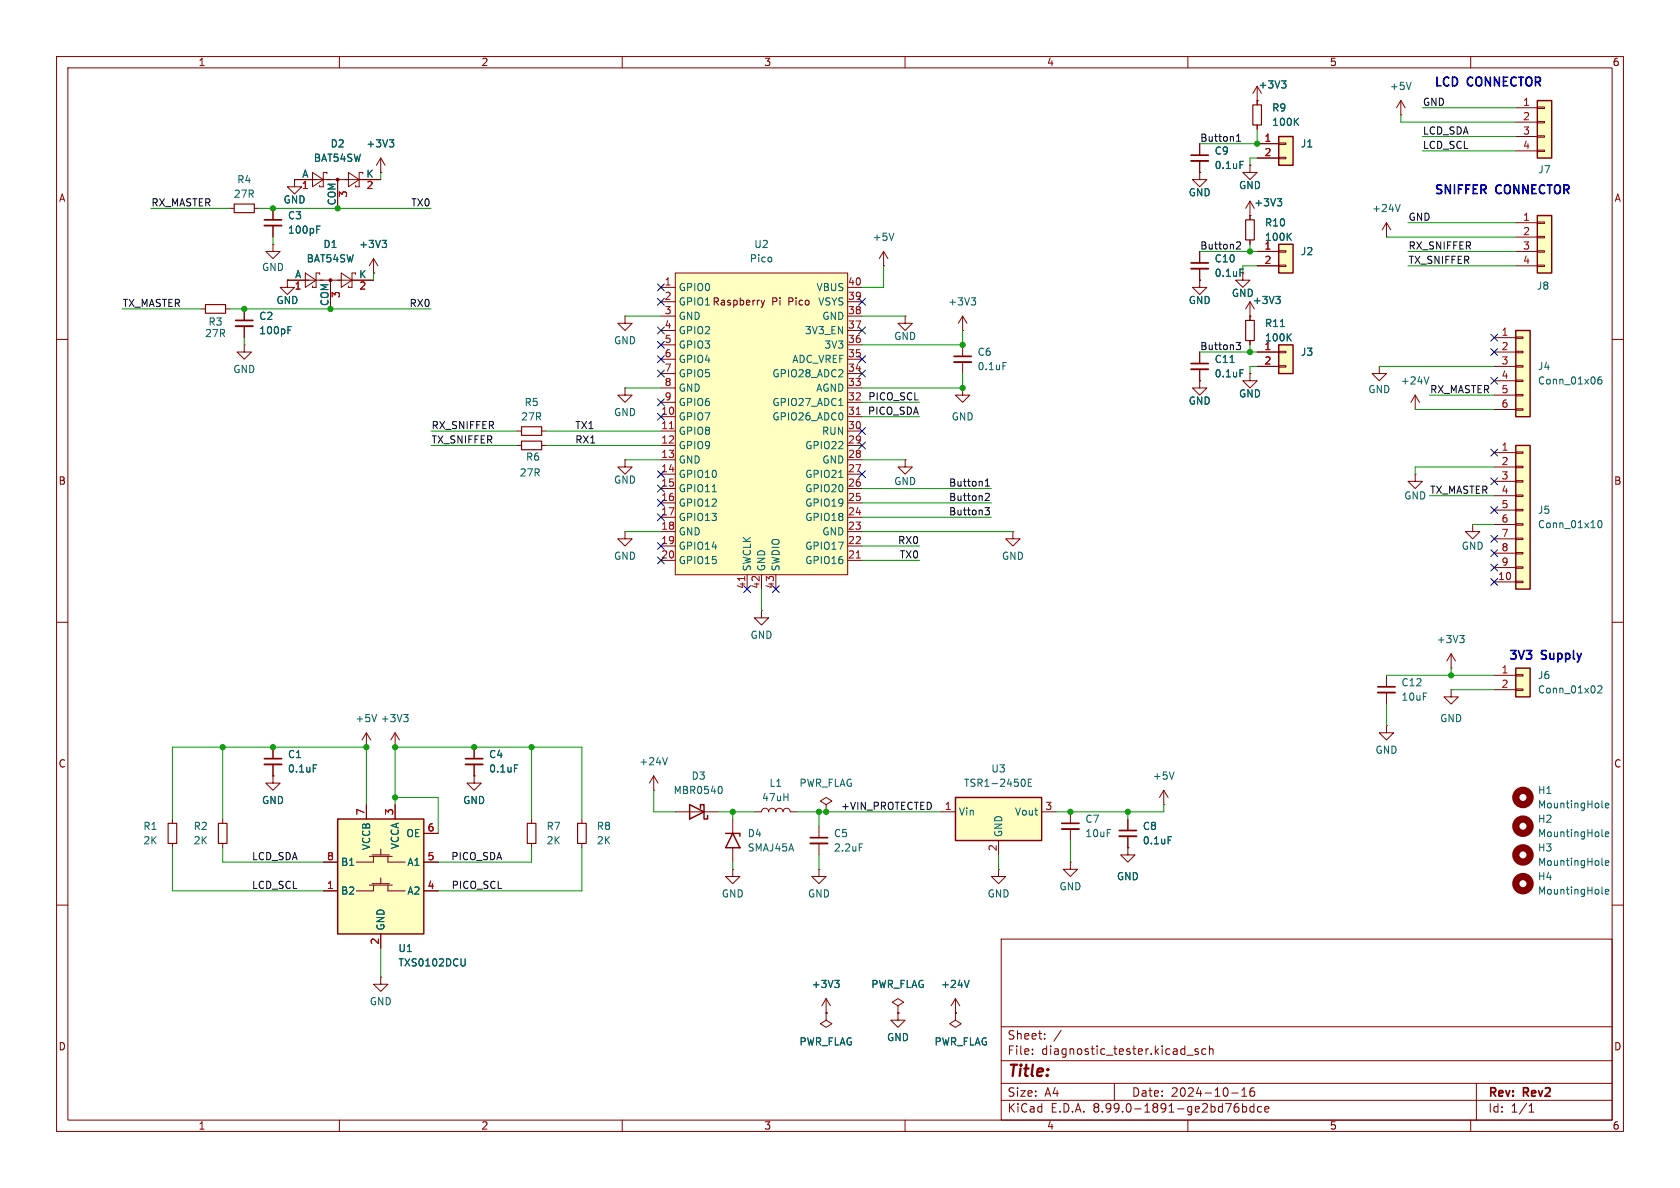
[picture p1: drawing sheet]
<svg xmlns="http://www.w3.org/2000/svg" width="297mm" height="210mm" viewBox="0 0 297 210" stroke-linecap="round" stroke-linejoin="round" font-family="sans-serif">
<g fill="none" stroke="#840000" stroke-width=".18">
<path d="M10 10h277v190h-277zM12 12h273v186h-273zM60 10v2M110 10v2M160 10v2M210 10v2M260 10v2M10 60h2M285 60h2M250.2 83.8v1.3h1.3l-1.3 1.3-1.3-1.3h1.3M250.2 83.8h.1M10 110h2"/>
<path d="M285 110h2M10 160h2M285 160h2M177 166h108v32h-108zM60 198v2M110 198v2M160 198v2M177 194.5h108M177 191.5h108M177 187.5h108M177 181.5h108M182.5 186.3v.1"/>
<path d="M182.5 185.5v.1M184.7 183.6v.1M184.7 182.8v.1M187.6 182.1l-1.3 2M197 191.5v3M209.8 186.5h1.2M210 198v2M211.8 185.5l-.3-.1-.3 .2 .1 .2 .5 .2v.3h-.6M213.2 185.5l-.5-.1-.2 .3v.4l.1 .2h.6M213.8 185.5l.2-.1 .4 .1 .1 .9M213.8 184.9v1.5M217.7 193.2h1.2"/>
<path d="M218.5 195.7h.4l.1 .3v.5l-.5 .1M218.9 195.1l-.4 .1M219.5 193.8h.9M219.5 192.7l.5-.4v1.5M219.7 195.7l.4-.1 .3 .3v.4l-.2 .2h-.5M219.7 195.1v1.5M221.7 192.3a.59 .59 0 0 0-.7 .6v.6l.1 .2 .4 .1 .2-.1 .1-.5-.1-.3h-.5l-.2 .3M221.7 195.7l-.5-.1-.2 .3v.4l.1 .2h.6M221.7 195.1v1.5M223 195.7l-.4-.1-.3 .3v.4l.2 .2h.5M223.6 196.1l.7-.1-.1-.3-.4-.1-.2 .2 .1 .7h.5M260 198v2"/>
<path d="M261 191.5v6.5M270.3 196.6h.9M270.3 195.5l.4-.4v1.5"/>
</g>
<path d="M268 78.7h2.5v25.4h-2.5z" fill="#ffffc2"/>
<path d="M268 78.7h2.5v25.4h-2.5z" fill="none" stroke="#840000" stroke-width=".25"/>
<g fill="none" stroke="#840000" stroke-width=".18">
<path d="M222.2 17.8v.7M222.2 22.1v.8M212.1 49.5v1.3h1.3l-1.3 1.3-1.3-1.3h1.3M212.1 49.5h.1M212.1 44.5v2M212.1 47.5v2M219.7 48.3v1.2h1.3l-1.3 1.3-1.3-1.3h1.3M170.2 61v2M170.2 64v2M221 66v1.3h1.2l-1.2 1.3-1.3-1.3h1.3M221 66h.1M268 79.9h1.2v.2h-1.2z"/>
<path d="M110.5 94v1.3h1.3l-1.3 1.2-1.3-1.2h1.3M110.5 94h.1M260.3 92.7v1.3h1.3l-1.3 1.3-1.2-1.3h1.2M260.3 92.7h.1M264.2 80h3.8M264.2 82.6h3.8M264.2 85.1h3.8M264.2 87.6h3.8M264.2 90.2h3.8M264.2 92.7h3.8M264.2 95.3h3.8M264.2 97.8h3.8"/>
<path d="M268 82.4h1.2v.3h-1.2zM268 85h1.2v.2h-1.2zM268 87.5h1.2v.3h-1.2zM268 90h1.2v.3h-1.2zM268 92.6h1.2v.2h-1.2zM268 95.1h1.2v.3h-1.2zM268 97.7h1.2v.2h-1.2zM134.6 108v1.2h1.3l-1.3 1.3-1.3-1.3h1.3M134.6 108h.1M256.5 118.1h.1M256.5 115.6l-.7 1.2M256.5 115.6l.8 1.2"/>
<path d="M256.5 115.6v2.5M264.2 100.3h3.8M264.2 102.9h3.8M268 100.2h1.2v.3h-1.2zM268 102.7h1.2v.3h-1.2z"/>
</g>
<path d="M229 21.4l.6 .8M229.6 20.9l-.8 .7M219.2 47.6h.6M177.3 64.1h.6M282.6 92.1l.2-.1a.68 .68 0 0 1 .4 .7 .68 .68 0 0 1-.4 .6l-.2-.1-.1-.4zM258.1 112.3h.7l-.4 .5M258.6 112.8l.2 .3v.3l-.2 .2" fill="none" stroke="#006464" stroke-width=".18"/>
<path d="M210.6 46.5h3M168.7 63h3" fill="none" stroke="#840000" stroke-width=".3"/>
<path d="M210.6 47.5h3M168.7 64h3" fill="none" stroke="#840000" stroke-width=".33"/>
<path d="M221.5 18.5h1.5v3.6h-1.5z" fill="none" stroke="#840000" stroke-width=".2"/>
<path d="M119.4 48.3h30.5v53.3h-30.5z" fill="#ffffc2"/>
<g fill="none" stroke="#840000" stroke-width=".18">
<path d="M222.2 17.8h.1M222.2 15.2l-.7 1.3M222.2 15.2l.8 1.3M222.2 15.2v2.6M48.3 36.8v2.1M48.3 39.9v2M52.1 31.8v1.2h1.2l-1.2 1.3-1.3-1.3h1.3M52.1 31.8h.1M52.1 31.8h15.2M55.2 30.5l1.9 1.3-1.9 1.2zM57.8 30.7v-.2h-.7v2.5h-.6v-.2M59.7 31.8v5"/>
<path d="M61.6 30.5l1.9 1.3-1.9 1.2zM64.1 30.7v-.2h-.6v2.5h-.6v-.2M67.3 30.5h.1M67.3 27.9l-.8 1.3M67.3 27.9l.8 1.3M67.3 27.9v2.6M110.5 55.9v1.3h1.3l-1.3 1.2-1.3-1.2h1.3M110.5 55.9h.1M116.8 50.8h2.6M116.8 53.3h2.6M116.8 55.9h2.6M116.8 58.4h2.6"/>
<path d="M119.4 48.3h30.5v53.3h-30.5zM134.6 53.1l.3 .8M134.9 53.9l-.3 .4M135.2 53.1l-.3 .8M149.9 50.8h2.5M149.9 53.3h2.5M149.9 55.9h2.5M149.9 58.4h2.5M110.5 68.6v1.3h1.3l-1.3 1.2-1.3-1.2h1.3M110.5 68.6h.1M116.8 61h2.6M116.8 63.5h2.6"/>
<path d="M116.8 66h2.6M116.8 68.6h2.6M116.8 71.1h2.6M116.8 73.7h2.6M116.8 76.2h2.6M116.8 78.7h2.6M149.9 61h2.5M149.9 63.5h2.5M149.9 66h2.5M149.9 68.6h2.5M149.9 71.1h2.5M149.9 73.7h2.5"/>
<path d="M149.9 76.2h2.5M149.9 78.7h2.5M170.2 68.6v1.3h1.2l-1.2 1.2-1.3-1.2h1.3M170.2 68.6h.1M116.8 81.3h2.6M116.8 83.8h2.6M116.8 86.4h2.6M116.8 88.9h2.6M116.8 91.4h2.6M116.8 94h2.6M116.8 96.5h2.6M116.8 99.1h2.6"/>
<path d="M149.9 81.3h2.5M149.9 83.8h2.5M149.9 86.4h2.5M149.9 88.9h2.5M149.9 91.4h2.5M149.9 94h2.5M149.9 96.5h2.5M149.9 99.1h2.5M132.1 101.6v2.5M134.6 101.6v2.5M137.2 101.6v2.5"/>
</g>
<path d="M118.4 75.8h.7M151.4 73.2h.7M151.4 98.6h.7M131.7 101.9v.7" fill="none" stroke="#a90000" stroke-width=".18"/>
<path d="M226.6 14.3h.7l-.4 .5M227.1 14.8l.2 .2v.3l-.2 .3M56 40h.6M68.8 24.7h.8l-.4 .5M69.4 25.2l.2 .2v.3l-.2 .3M56 40.6h.4M148.3 71.7h.7M125.9 86.9h.7M148.3 84.4h.7" fill="none" stroke="#006464" stroke-width=".18"/>
<circle cx="59.7" cy="31.7" r=".25" fill="#840000" stroke="#840000" stroke-width=".18"/>
<path d="M46.7 38.9h3.1" fill="none" stroke="#840000" stroke-width=".3"/>
<path d="M46.7 39.9h3.1" fill="none" stroke="#840000" stroke-width=".33"/>
<path d="M226.1 24.1h2.5v5.1h-2.5z" fill="#ffffc2"/>
<path d="M226.1 24.1h2.5v5.1h-2.5z" fill="none" stroke="#840000" stroke-width=".25"/>
<g fill="none" stroke="#840000" stroke-width=".18">
<path d="M40.6 36.8h.8M45 36.8h.7M222.2 25.4h3.9M222.2 27.9h3.9M226.1 25.3h1.2v.2h-1.2zM226.1 27.8h1.2v.3h-1.2zM43.2 54.6v2M43.2 57.7v2M48.3 43.2v1.3h1.2l-1.2 1.2-1.3-1.2h1.3M48.3 43.2h.1M50.8 49.5v1.3h1.3l-1.3 1.3-1.3-1.3h1.3M50.8 49.5h.1"/>
<path d="M43.2 61v1.2h1.2l-1.2 1.3-1.3-1.3h1.3M43.2 61h.1M91.4 76.2h.8M91.4 78.7h.8M95.8 76.2h.7M95.8 78.7h.7M212.1 67.3v1.3h1.3l-1.3 1.3-1.3-1.3h1.3M212.1 67.3h.1M212.1 62.2v2.1M212.1 65.3v2M110.5 81.3v1.3h1.3l-1.3 1.2-1.3-1.2h1.3M110.5 81.3h.1"/>
<path d="M48.3 137.2v1.2h1.2l-1.2 1.3-1.3-1.3h1.3M48.3 137.2h.1M48.3 132.1v2M48.3 135.1v2.1M168.9 179.1h.1M168.9 176.5l-.8 1.3M168.9 176.5l.8 1.3M168.9 176.5v2.6"/>
</g>
<path d="M41.4 36.1h3.6v1.5h-3.6zM92.2 75.4h3.6v1.6h-3.6zM92.2 78h3.6v1.5h-3.6z" fill="none" stroke="#840000" stroke-width=".2"/>
<path d="M41.7 56.6h3M210.6 64.3h3M46.7 134.1h3.1" fill="none" stroke="#840000" stroke-width=".3"/>
<path d="M41.7 57.7h3M210.6 65.3h3M46.7 135.1h3.1" fill="none" stroke="#840000" stroke-width=".33"/>
<path d="M50.9 58.3h.4M50.9 57.7h.6M217.5 64.1h.7M219.2 65.4h.6M55.4 135.2h.6M171.3 173.3l-.4 1.3" fill="none" stroke="#006464" stroke-width=".18"/>
<path d="M226.1 43.2h2.5v5.1h-2.5z" fill="#ffffc2"/>
<path d="M226.1 43.2h2.5v5.1h-2.5z" fill="none" stroke="#840000" stroke-width=".25"/>
<g fill="none" stroke="#840000" stroke-width=".18">
<path d="M212.1 30.5v1.3h1.3l-1.3 1.2-1.3-1.2h1.3M212.1 30.5h.1M212.1 25.4v2M212.1 28.4v2.1M221 38.1h.1M221 29.2v1.3h1.2l-1.2 1.3-1.3-1.3h1.3M221 29.2h.1M221 35.6l-.8 1.2M221 35.6l.7 1.2M221 35.6v3.3M35.6 54.6h.7M39.9 54.6h.7"/>
<path d="M156.2 47h.1M156.2 44.5l-.8 1.2M156.2 44.5l.8 1.2M156.2 44.5v2.5M221 42.4v.8M222.2 44.5h3.9M222.2 47h3.9M226.1 44.3h1.2v.3h-1.2zM226.1 46.9h1.2v.2h-1.2zM160 81.3v1.3h1.3l-1.3 1.2-1.3-1.2h1.3M160 81.3h.1M179.1 94v1.3h1.2l-1.2 1.2-1.3-1.2h1.3"/>
<path d="M179.1 94h.1"/>
</g>
<path d="M219.2 28.5h.6M225.8 35.1h.8l-.4 .5M226.3 35.6l.3 .2v.4l-.3 .2M158 41.2l-.4 1.3M227.7 41.8l.6 .7M228.3 41.2l-.7 .7" fill="none" stroke="#006464" stroke-width=".18"/>
<path d="M220.2 38.9h1.5v3.5h-1.5zM36.3 53.8h3.6v1.6h-3.6z" fill="none" stroke="#840000" stroke-width=".2"/>
<path d="M210.6 27.4h3" fill="none" stroke="#840000" stroke-width=".3"/>
<path d="M210.6 28.4h3" fill="none" stroke="#840000" stroke-width=".33"/>
<path d="M271.8 38.1h2.5v10.2h-2.5z" fill="#ffffc2"/>
<path d="M271.8 38.1h2.5v10.2h-2.5z" fill="none" stroke="#840000" stroke-width=".25"/>
<g fill="none" stroke="#840000" stroke-width=".18">
<path d="M247.6 17.8l-.7 1.3M247.6 17.8l.8 1.3M247.6 17.8v2.5M245.1 39.4l-.8 1.2M245.1 39.4l.8 1.2M245.1 39.4v2.5M247.6 20.3h.1M268 39.4h3.8M271.8 39.2h1.2v.3h-1.2zM245.1 41.9h.1M268 41.9h3.8M268 44.5h3.8"/>
<path d="M268 47h3.8M271.8 41.8h1.2v.2h-1.2zM271.8 44.3h1.2v.3h-1.2zM271.8 46.9h1.2v.2h-1.2zM30.5 144.8v.7M30.5 149.1v.8M39.4 144.8v.7M39.4 149.1v.8"/>
</g>
<path d="M29.7 145.5h1.5v3.6h-1.5zM38.6 145.5h1.5v3.6h-1.5z" fill="none" stroke="#840000" stroke-width=".2"/>
<path d="M249.5 14.5l-.5 1.3M247.5 36.1l-.4 1.3" fill="none" stroke="#006464" stroke-width=".18"/>
<path d="M268 58.4h2.5v15.3h-2.5z" fill="#ffffc2"/>
<path d="M268 58.4h2.5v15.3h-2.5z" fill="none" stroke="#840000" stroke-width=".25"/>
<path d="M264.2 59.7h3.8M268 59.6h1.2v.2h-1.2zM264.2 62.2h3.8M264.2 64.8h3.8M264.2 67.3h3.8M264.2 69.9h3.8M264.2 72.4h3.8M268 62.1h1.2v.3h-1.2zM268 64.6h1.2v.3h-1.2zM268 67.2h1.2v.2h-1.2zM268 69.7h1.2v.3h-1.2zM268 72.3h1.2v.2h-1.2z" fill="none" stroke="#840000" stroke-width=".18"/>
<path d="M283.1 66.6l-.4 .1a.85 .85 0 0 0 0 1.2l.4-.1 .1-.5-.2-.2-.4 .1-.1 .1" fill="none" stroke="#006464" stroke-width=".18"/>
<path d="M226.1 61h2.5v5h-2.5z" fill="#ffffc2"/>
<path d="M226.1 61h2.5v5h-2.5z" fill="none" stroke="#840000" stroke-width=".25"/>
<g fill="none" stroke="#840000" stroke-width=".18">
<path d="M221 55.9h.1M221 53.3l-.8 1.3M221 53.3l.7 1.3M221 53.3v2.6M222.2 62.2h3.9M222.2 64.8h3.9M226.1 62.1h1.2v.3h-1.2zM226.1 64.6h1.2v.3h-1.2zM243.8 64.8v1.2h1.3l-1.3 1.3-1.2-1.3h1.2M243.8 64.8h.1M250.2 72.4h.1M250.2 69.9l-.8 1.2"/>
<path d="M250.2 69.9l.8 1.2M250.2 69.9v2.5"/>
</g>
<path d="M225.5 52.4h.8l-.4 .5M226.1 52.9l.2 .2v.3l-.2 .3M252.6 66.6l-.4 1.3" fill="none" stroke="#006464" stroke-width=".18"/>
<path d="M271.8 17.8h2.5v10.1h-2.5z" fill="#ffffc2"/>
<path d="M271.8 17.8h2.5v10.1h-2.5z" fill="none" stroke="#840000" stroke-width=".25"/>
<g fill="none" stroke="#840000" stroke-width=".18">
<path d="M268 19.1h3.8M271.8 18.9h1.2v.3h-1.2zM268 21.6h3.8M268 24.1h3.8M268 26.7h3.8M271.8 21.5h1.2v.2h-1.2zM271.8 24h1.2v.3h-1.2zM271.8 26.5h1.2v.3h-1.2zM221 55.9v.7M221 60.2v.8M67.3 172.7v1.3h1.3l-1.3 1.3-1.3-1.3h1.3M67.3 172.7h.1"/>
<path d="M146 179.1v1.2l1.1 .7-1.1 .6-1-.6 1-.7M146 179.1h.1M158.7 177.8l1.1-.6-1.1-.7-1 .7 1 .6v1.3M158.7 179.1h.1"/>
</g>
<path d="M220.2 56.6h1.5v3.6h-1.5z" fill="none" stroke="#840000" stroke-width=".2"/>
<path d="M226.4 57.7h.7M227.7 59.5l.6 .8M228.3 59l-.7 .7" fill="none" stroke="#006464" stroke-width=".18"/>
<path d="M59.7 144.8h15.2v20.3h-15.2z" fill="#ffffc2"/>
<path d="M59.7 144.8h15.2v20.3h-15.2zM128.3 147.3h2.5v.5M129.5 147.3l1.3 2.6h-2.5z" fill="none" stroke="#840000" stroke-width=".25"/>
<g fill="none" stroke="#840000" stroke-width=".18">
<path d="M64.8 132.1h.1M64.8 129.5v2.6M64.8 129.5l-.8 1.3M64.8 129.5l.7 1.3M69.8 132.1h.1M69.8 129.5v2.6M69.8 129.5l-.7 1.3M69.8 129.5l.8 1.3M83.8 137.2v1.2h1.3l-1.3 1.3-1.3-1.3h1.3M83.8 137.2h.1M83.8 132.1v2M83.8 135.1v2.1"/>
<path d="M205.7 139.7l-.7 1.3M205.7 139.7l.8 1.3M205.7 139.7v2.5M57.1 157.5h2.6M57.1 152.4h2.6M64.8 142.2v2.6M65.3 156.5h4M65.3 151.4h4M65.8 156.2h3M65.8 151.1h3M66 156.5v1h-3M66 151.4v1h-3"/>
<path d="M67.3 150.1v1M67.3 155.2v1M68.6 156.5v1h3M68.6 151.4v1h3M69.8 142.2v2.6M74.9 157.5h2.6M74.9 152.4h2.6M74.9 147.3h2.6M129.5 153.7v1.2h1.3l-1.3 1.3-1.2-1.3h1.2M129.5 153.7h.1M129.5 144.8v2.5M129.5 149.9v2.5"/>
<path d="M133.3 143.5h1.3a.64 .64 0 0 1 .7-.6 .64 .64 0 0 1 .6 .6 .64 .64 0 0 1 .6-.6 .64 .64 0 0 1 .7 .6 .64 .64 0 0 1 .6-.6 .64 .64 0 0 1 .6 .6 .64 .64 0 0 1 .7-.6 .64 .64 0 0 1 .6 .6h1.3M144.8 153.7v1.2h1.2l-1.2 1.3-1.3-1.3h1.3M144.8 153.7h.1M144.8 146.1v2M144.8 149.1v2M146 142.2l1.1-.6-1.1-.6-1 .6 1 .6v1.3M146 143.5h.1M189.2 152.4v1.3h1.3l-1.3 1.2-1.2-1.2h1.2M189.2 152.4h.1M189.2 143.5v2M189.2 146.6v2M199.4 149.9v1.2h1.3l-1.3 1.3-1.3-1.3h1.3"/>
<path d="M199.4 149.9h.1M199.4 144.8v2M199.4 147.8v2.1M205.7 142.2h.1M67.3 165.1v2.5M146 179.1h.1M146 176.5l-.7 1.3M146 176.5l.8 1.3M146 176.5v2.6M158.7 179.1v1.2h1.3l-1.3 1.3-1.2-1.3h1.2M158.7 179.1h.1M168.9 179.1v1.2l1 .7-1 .6-1-.6 1-.7"/>
<path d="M168.9 179.1h.1"/>
</g>
<path d="M66.6 126.3l-.4 1.3M71.4 126.3h.7l-.4 .5M71.9 126.8l.2 .2v.3l-.2 .3M90.9 135.2h.7M207.6 136.5l-.5 1.2M151.9 149.2h.6M206.5 147.9h.6M82.2 169.5v1l-.2 .3M147.6 173.3h.7l-.4 .5M148.1 173.8l.2 .2v.3l-.2 .3" fill="none" stroke="#006464" stroke-width=".18"/>
<path d="M82.3 134.1h3M143.3 148.1h3M187.7 145.5h3.1M197.9 146.8h3" fill="none" stroke="#840000" stroke-width=".3"/>
<path d="M82.3 135.1h3M143.3 149.1h3M187.7 146.6h3.1M197.9 147.8h3" fill="none" stroke="#840000" stroke-width=".33"/>
<path d="M168.9 141h15.2v7.6h-15.2z" fill="#ffffc2"/>
<path d="M168.9 141h15.2v7.6h-15.2z" fill="none" stroke="#840000" stroke-width=".25"/>
<g fill="none" stroke="#840000" stroke-width=".18">
<path d="M160 55.9v1.3h1.3l-1.3 1.2-1.3-1.2h1.3M160 55.9h.1M245.1 119.4v2M115.6 139.7h.1M115.6 137.2l-.8 1.2M115.6 137.2l.7 1.2M115.6 137.2v2.5M245.1 128.3v1.2h1.3l-1.3 1.3-1.3-1.3h1.3M245.1 128.3h.1M245.1 122.4v2.1M256.5 121.9v1.3h1.3l-1.3 1.3-1.2-1.3h1.2M256.5 121.9h.1"/>
<path d="M94 144.8v.7M94 149.1v.8M102.9 144.8v.7M102.9 149.1v.8M166.4 143.5h2.5M176.5 153.7v1.2h1.3l-1.3 1.3-1.2-1.3h1.2M176.5 153.7h.1M176.5 148.6v2.5M184.1 143.5h2.6"/>
</g>
<path d="M118 133.9l-.4 1.3M180.9 137.7a.79 .79 0 0 1 0 1.3M181.8 138.3h.4M182.4 137.7h-.6v1.3h.6M283.2 157.9l.2 .2M283.8 157.6l.6-.1-.1-.2-.3-.1-.2 .2 .1 .6h.4" fill="none" stroke="#006464" stroke-width=".18"/>
<path d="M243.6 121.4h3" fill="none" stroke="#840000" stroke-width=".3"/>
<path d="M243.6 122.4h3" fill="none" stroke="#840000" stroke-width=".33"/>
<path d="M93.2 145.5h1.5v3.6h-1.5zM102.1 145.5h1.5v3.6h-1.5z" fill="none" stroke="#840000" stroke-width=".2"/>
<circle cx="269.2" cy="156.2" r="1.27" fill="none" stroke="#840000" stroke-width="1.3"/>
<path d="M268 118.1h2.5v5.1h-2.5z" fill="#ffffc2"/>
<path d="M268 118.1h2.5v5.1h-2.5zM121.9 142.2l2.6 1.3-2.6 1.3zM123.8 142.9v-.7h.7v2.6h.6v-.7" fill="none" stroke="#840000" stroke-width=".25"/>
<g fill="none" stroke="#840000" stroke-width=".18">
<path d="M222.2 17.8h.1M222.2 17.8v.7M48.3 36.8v2.1M48.3 39.9v2M52.1 31.8h.1M52.1 31.8h3.8M59.7 31.8v5M63.5 31.8h3.8M67.3 30.5h.1M212.1 30.5h.1M212.1 25.4v2M212.1 28.4v2.1"/>
<path d="M221 29.2h.1M221 38.1h.1M221 38.1v.8M222.2 25.4h3.9M222.2 27.9h3.9M222.2 22.1v.8M43.2 54.6v2M43.2 57.7v2M50.8 49.5h.1M50.8 49.5h15.2M54 48.3l1.9 1.2-1.9 1.3zM56.5 48.5v-.2h-.6v2.5h-.7v-.3"/>
<path d="M58.4 49.5v5.1M60.3 48.3l1.9 1.2-1.9 1.3zM62.9 48.5v-.2h-.7v2.5h-.6v-.3M66 48.3h.1M66 45.7l-.7 1.3M66 45.7l.8 1.3M66 45.7v2.6M170.2 58.4h.1M170.2 55.9l-.8 1.3M170.2 55.9l.7 1.3M170.2 55.9v2.5M212.1 49.5h.1"/>
<path d="M212.1 44.5v2M212.1 47.5v2M221 55.9h.1M221 42.4v.8M221 55.9v.7M222.2 44.5h3.9M222.2 47h3.9M212.1 67.3h.1M212.1 62.2v2.1M212.1 65.3v2M221 66h.1M221 60.2v.8"/>
<path d="M222.2 62.2h3.9M222.2 64.8h3.9M264.2 119.4h3.8M268 119.3h1.2v.2h-1.2zM48.3 137.2h.1M48.3 132.1v2M48.3 135.1v2.1M83.8 137.2h.1M83.8 132.1v2M83.8 135.1v2.1M264.2 121.9h3.8M268 121.8h1.2v.2h-1.2z"/>
<path d="M57.1 152.4h2.6M57.1 157.5h2.6M64.8 142.2v2.6M69.8 142.2v2.6M74.9 147.3h2.6M74.9 152.4h2.6M74.9 157.5h2.6M119.4 143.5h7.6M199.4 149.9h.1M199.4 144.8v2M199.4 147.8v2.1M67.3 165.1v2.5"/>
<path d="M146 179.1h.1M158.7 179.1h.1M168.9 179.1h.1"/>
</g>
<g fill="none" stroke="#006464" stroke-width=".18">
<path d="M226.6 14.3h.7l-.4 .5M227.1 14.8l.2 .2v.3l-.2 .3M56 40h.6M68.8 24.7h.8l-.4 .5M69.4 25.2l.2 .2v.3l-.2 .3M219.2 28.5h.6M225.8 35.1h.8l-.4 .5M226.3 35.6l.3 .2v.4l-.3 .2M229 21.4l.6 .8M229.6 20.9l-.8 .7M50.9 58.3h.4M50.9 57.7h.6"/>
<path d="M56 40.6h.4M67.6 42.5h.7l-.4 .5M68.1 43l.2 .2v.3l-.2 .3M171.7 52.6h.8l-.4 .5M172.2 53.1l.3 .3v.3l-.3 .2M219.2 47.6h.6M225.5 52.4h.8l-.4 .5M226.1 52.9l.2 .2v.3l-.2 .3M226.4 57.7h.7M227.7 59.5l.6 .8M227.7 41.8l.6 .7M228.3 59l-.7 .7"/>
<path d="M228.3 41.2l-.7 .7M217.5 64.1h.7M219.2 65.4h.6M55.4 135.2h.6M90.9 135.2h.7M127.4 139a.79 .79 0 0 1 0 1.3M282.5 121.4l.5-.2 .2 .4-.8 .9h.8M206.5 147.9h.6M283.2 142.6l.2 .2M283.2 147.7l.2 .2M283.2 152.8l.2 .2M283.8 142.4l.6-.1-.1-.3h-.3l-.2 .2 .1 .6h.4"/>
<path d="M283.8 147.5l.6-.1-.1-.3h-.3l-.2 .1 .1 .6h.4M283.8 152.6l.6-.2-.1-.2-.3-.1-.2 .2 .1 .6h.4M82.2 169.5v1l-.2 .3M147.6 173.3h.7l-.4 .5M148.1 173.8l.2 .2v.3l-.2 .3M171.3 173.3l-.4 1.3"/>
</g>
<g fill="none" stroke="#840000" stroke-width="1.3">
<circle cx="269.2" cy="141" r="1.27"/>
<circle cx="269.2" cy="146" r="1.27"/>
<circle cx="269.2" cy="151.1" r="1.27"/>
</g>
<circle cx="58.4" cy="49.5" r=".25" fill="#840000" stroke="#840000" stroke-width=".18"/>
<path d="M218.6 25h.7M218.6 24.1l.4-.4v1.3M218.7 42.8h.4l.2 .3-.8 .9h.8M218.5 60.5h.8l-.4 .5 .4 .1v.5l-.2 .2h-.4M174.1 89.7h.8l-.4 .5 .4 .2v.4l-.2 .2h-.4M174.2 85.9h.7M174.2 85l.4-.3v1.2M174.3 87.3l.4-.1 .2 .4-.8 .9h.8" fill="none" stroke="#0f0f0f" stroke-width=".18"/>
<g fill="none" stroke="#009600" stroke-width=".18">
<path d="M251.5 19.1h16.5M26.7 36.8h13.9M45.7 36.8h30.5M67.3 30.5v1.3M222.2 27.9h-1.2v1.3M222.2 22.9v2.5h-10.1M247.6 20.3v1.3h20.4M248.9 39.4h19.1M251.5 24.1h16.5M251.5 26.7h16.5M21.6 54.6h14M40.6 54.6h35.6"/>
<path d="M43.2 59.7v1.3M48.3 41.9v1.3M66 48.3v1.2M110.5 55.9h6.3M152.4 55.9h7.6M156.2 47v3.8h-3.8M170.2 58.4v2.6h-17.8M212.1 44.5h10.1M221 43.2v1.3M222.2 47h-2.5v1.3M245.1 41.9h22.9M248.9 44.5h19.1"/>
<path d="M248.9 47h19.1M76.2 76.2h15.2M76.2 78.7h15.2M96.5 76.2h20.3M96.5 78.7h20.3M110.5 68.6h6.3M152.4 71.1h10.2M152.4 73.7h10.2M170.2 66v2.6h-17.8M212.1 62.2h10.1M221 61v1.2M222.2 64.8h-1.2v1.2"/>
<path d="M243.8 64.8h20.4M250.2 72.4h14M252.7 69.9h11.5M110.5 94h6.3M110.5 81.3h6.3M152.4 94h26.7M152.4 81.3h7.6M152.4 86.4h22.9M152.4 99.1h10.2M152.4 91.4h22.9M152.4 88.9h22.9M152.4 96.5h10.2"/>
<path d="M252.7 87.6h11.5M260.3 92.7h3.9M264.2 82.6h-14v1.2M134.6 104.1v3.9M245.1 119.4h19.1M256.5 118.1v1.3M39.4 132.1v12.7M94 132.1v12.7M115.6 139.7v3.8h3.8M245.1 124.5v3.8M256.5 121.9h7.7M30.5 149.9v7.6h26.6"/>
<path d="M39.4 149.9v2.5h17.7M64.8 142.2v-10.1h-34.3v12.7M69.8 141h7.7v6.3M69.8 142.2v-10.1h33.1v12.7M94 149.9v2.5h-16.5M102.9 149.9v7.6h-25.4M127 143.5h6.3M129.5 143.5v1.3M129.5 152.4v1.3M141 143.5h25.4M144.8 143.5v2.6M144.8 151.1v2.6"/>
<path d="M176.5 151.1v2.6M189.2 148.6v3.8M199.4 143.5v1.3M205.7 142.2v1.3h-19M67.3 167.6v5.1"/>
</g>
<g fill="none" stroke="#000084" stroke-width=".18">
<path d="M116.2 57.8l1.2 1.2M116.2 52.7l1.2 1.2M116.2 50.2l1.2 1.2M117.4 57.8l-1.2 1.2M117.4 52.7l-1.2 1.2M117.4 50.2l-1.2 1.2M151.8 52.7l1.2 1.2M151.8 57.8l1.2 1.2M153 52.7l-1.2 1.2M153 57.8l-1.2 1.2M263.6 59.1l1.2 1.2M264.8 59.1l-1.2 1.2"/>
<path d="M116.2 70.5l1.2 1.2M116.2 73.1l1.2 1.2M116.2 65.4l1.2 1.2M116.2 60.4l1.2 1.2M116.2 62.9l1.2 1.2M117.4 70.5l-1.2 1.2M117.4 73.1l-1.2 1.2M117.4 65.4l-1.2 1.2M117.4 60.4l-1.2 1.2M117.4 62.9l-1.2 1.2M151.8 75.6l1.2 1.2M151.8 78.1l1.2 1.2"/>
<path d="M151.8 62.9l1.2 1.2M151.8 65.4l1.2 1.2M153 62.9l-1.2 1.2M153 75.6l-1.2 1.2M153 78.1l-1.2 1.2M153 65.4l-1.2 1.2M263.6 61.6l1.2 1.2M263.6 79.4l1.2 1.2M263.6 66.7l1.2 1.2M264.8 61.6l-1.2 1.2M264.8 79.4l-1.2 1.2M264.8 66.7l-1.2 1.2"/>
<path d="M116.2 98.5l1.2 1.2M116.2 95.9l1.2 1.2M116.2 88.3l1.2 1.2M116.2 85.8l1.2 1.2M116.2 83.2l1.2 1.2M116.2 90.8l1.2 1.2M117.4 98.5l-1.2 1.2M117.4 95.9l-1.2 1.2M117.4 88.3l-1.2 1.2M117.4 85.8l-1.2 1.2M117.4 83.2l-1.2 1.2M117.4 90.8l-1.2 1.2"/>
<path d="M151.8 83.2l1.2 1.2M153 83.2l-1.2 1.2M263.6 99.7l1.2 1.2M263.6 94.6l1.2 1.3M263.6 89.6l1.2 1.2M263.6 97.2l1.2 1.2M263.6 84.5l1.2 1.2M264.8 99.7l-1.2 1.2M264.8 94.6l-1.2 1.3M264.8 89.6l-1.2 1.2M264.8 97.2l-1.2 1.2M264.8 84.5l-1.2 1.2"/>
<path d="M131.5 103.5l1.2 1.2M132.7 103.5l-1.2 1.2M136.6 103.5l1.2 1.2M137.8 103.5l-1.2 1.2M263.6 102.3l1.2 1.2M264.8 102.3l-1.2 1.2"/>
</g>
<g fill="#009600" stroke="#009600" stroke-width=".18">
<circle cx="64.8" cy="132.1" r=".46"/>
<circle cx="48.3" cy="36.8" r=".46"/>
<circle cx="48.3" cy="132.1" r=".46"/>
<circle cx="39.4" cy="132.1" r=".46"/>
<circle cx="83.8" cy="132.1" r=".46"/>
<circle cx="94" cy="132.1" r=".46"/>
<circle cx="69.8" cy="132.1" r=".46"/>
<circle cx="69.8" cy="141" r=".46"/>
<circle cx="58.4" cy="54.6" r=".46"/>
<circle cx="59.7" cy="36.8" r=".46"/>
<circle cx="43.2" cy="54.6" r=".46"/>
<circle cx="170.2" cy="61" r=".46"/>
<circle cx="170.2" cy="68.6" r=".46"/>
<circle cx="221" cy="62.2" r=".46"/>
<circle cx="221" cy="44.5" r=".46"/>
<circle cx="222.2" cy="25.4" r=".46"/>
<circle cx="256.5" cy="119.4" r=".46"/>
<circle cx="144.8" cy="143.5" r=".46"/>
<circle cx="146" cy="143.5" r=".46"/>
<circle cx="189.2" cy="143.5" r=".46"/>
<circle cx="199.4" cy="143.5" r=".46"/>
<circle cx="129.5" cy="143.5" r=".46"/>
</g>
<text font-size="2.8" fill="#840000" x="178" y="190.9">Title:</text>
<g font-size="2.1" fill="#0000c2">
<text x="253.4" y="15.7">LCD</text>
<text x="259.4" y="15.7">CONNECTOR</text>
<text x="253.4" y="34.8">SNIFFER</text>
<text x="264.5" y="34.8">CONNECTOR</text>
<text x="266.5" y="117">3V3</text>
<text x="272.5" y="117">Supply</text>
</g>
<g font-size="2.1" fill="#840000">
<text x="178" y="184">Sheet:</text>
<text x="178" y="186.7">File:</text>
<text x="184.1" y="186.7">diagnostic_tester.kicad_sch</text>
<text x="178" y="196.9">KiCad</text>
<text x="178" y="194.1">Size:</text>
<text x="184.7" y="194.1">A4</text>
<text x="185.7" y="196.9">E.D.A.</text>
<text x="193.3" y="196.9">8.99.0-1891-ge2bd76bdce</text>
<text x="200" y="194.1">Date:</text>
<text x="207" y="194.1">2024-10-16</text>
<text x="263" y="194.3">Rev:</text>
<text x="263" y="196.9">Id:</text>
<text x="267.1" y="196.9">1/1</text>
<text x="269.4" y="194.3">Rev2</text>
</g>
<g font-size="1.8" fill="#840000">
<text x="35" y="11.9">1</text>
<text x="85" y="11.9">2</text>
<text x="135" y="11.9">3</text>
<text x="185" y="11.9">4</text>
<text x="235" y="11.9">5</text>
<text x="285" y="11.9">6</text>
<text x="10.3" y="35.9">A</text>
<text x="285.3" y="35.9">A</text>
<text x="136.4" y="54.2">Pi</text>
<text x="139.5" y="54.2">Pico</text>
<text x="10.3" y="85.9">B</text>
<text x="285.3" y="85.9">B</text>
<text x="10.3" y="135.9">C</text>
<text x="285.3" y="135.9">C</text>
<text x="10.3" y="185.9">D</text>
<text x="285.3" y="185.9">D</text>
<text x="35" y="199.9">1</text>
<text x="85" y="199.9">2</text>
<text x="135" y="199.9">3</text>
<text x="185" y="199.9">4</text>
<text x="235" y="199.9">5</text>
<text x="285" y="199.9">6</text>
</g>
<g font-size="1.8" fill="#006464">
<text x="222.4" y="15.8">+3V3</text>
<text x="245.6" y="16.1">+5V</text>
<text x="224.8" y="19.9">R9</text>
<text x="224.8" y="22.5">100K</text>
<text x="55.4" y="28.8">BAT54SW</text>
<text x="58.3" y="26.3">D2</text>
<text x="64.7" y="26.3">+3V3</text>
<text x="214.6" y="27.5">C9</text>
<text x="229.9" y="26.3">J1</text>
<text x="41.2" y="35.2">27R</text>
<text x="41.8" y="32.6">R4</text>
<text x="53.3" y="31.5">A</text>
<text x="64.7" y="31.5">K</text>
<text x="210.1" y="34.9">GND</text>
<text x="214.6" y="30.1">0.1uF</text>
<text x="218.9" y="33.6">GND</text>
<text x="271.9" y="30.8">J7</text>
<text x="50" y="36.2">GND</text>
<text x="50.8" y="39">C3</text>
<text x="50.8" y="41.5">100pF</text>
<text x="59.4" y="36.4" transform="rotate(-90 59.4 36.4)">COM</text>
<text x="221.6" y="36.7">+3V3</text>
<text x="223.5" y="40.2">R10</text>
<text x="242.5" y="37.7">+24V</text>
<text x="54.1" y="46.6">BAT54SW</text>
<text x="57.1" y="44">D1</text>
<text x="63.4" y="44">+3V3</text>
<text x="132.5" y="46.6">Pico</text>
<text x="133.2" y="44">U2</text>
<text x="154.2" y="42.8">+5V</text>
<text x="214.6" y="46.6">C10</text>
<text x="223.5" y="42.8">100K</text>
<text x="229.9" y="45.3">J2</text>
<text x="46.2" y="48.1">GND</text>
<text x="48.8" y="53.9">GND</text>
<text x="52.1" y="49.3">A</text>
<text x="63.4" y="49.3">K</text>
<text x="119.9" y="51.7">GPIO0</text>
<text x="144.3" y="51.7">VBUS</text>
<text x="210.1" y="53.9">GND</text>
<text x="214.6" y="49.1">0.1uF</text>
<text x="217.7" y="52.7">GND</text>
<text x="221.4" y="53.9">+3V3</text>
<text x="271.6" y="51.4">J8</text>
<text x="36.2" y="59.8">27R</text>
<text x="36.8" y="57.8">R3</text>
<text x="45.7" y="56.7">C2</text>
<text x="45.7" y="59.3">100pF</text>
<text x="58.2" y="54.2" transform="rotate(-90 58.2 54.2)">COM</text>
<text x="119.9" y="54.2">GPIO1 Raspberry</text>
<text x="119.9" y="56.7">GND</text>
<text x="119.9" y="59.3">GPIO2</text>
<text x="142.2" y="59.3">3V3_EN</text>
<text x="144.6" y="54.2">VSYS</text>
<text x="145.3" y="56.7">GND</text>
<text x="167.5" y="54.2">+3V3</text>
<text x="223.5" y="58">R11</text>
<text x="108.5" y="61.1">GND</text>
<text x="119.9" y="61.8">GPIO3</text>
<text x="119.9" y="64.4">GPIO4</text>
<text x="140" y="64.4">ADC_VREF</text>
<text x="145.6" y="61.8">3V3</text>
<text x="158" y="60.3">GND</text>
<text x="172.7" y="63.1">C6</text>
<text x="172.7" y="65.6">0.1uF</text>
<text x="214.6" y="64.4">C11</text>
<text x="223.5" y="60.6">100K</text>
<text x="229.9" y="63.1">J3</text>
<text x="271.8" y="65.6">J4</text>
<text x="41.1" y="66.1">GND</text>
<text x="92.6" y="72">R5</text>
<text x="119.9" y="66.9">GPIO5</text>
<text x="119.9" y="69.4">GND</text>
<text x="119.9" y="72">GPIO6</text>
<text x="136.4" y="66.9">GPIO28_ADC2</text>
<text x="136.4" y="72">GPIO27_ADC1</text>
<text x="144.2" y="69.4">AGND</text>
<text x="210.1" y="71.7">GND</text>
<text x="214.6" y="66.9">0.1uF</text>
<text x="218.9" y="70.5">GND</text>
<text x="241.8" y="69.7">GND</text>
<text x="247.5" y="68.2">+24V</text>
<text x="271.8" y="68.2">Conn_01x06</text>
<text x="92" y="74.5">27R</text>
<text x="108.5" y="73.8">GND</text>
<text x="119.9" y="74.5">GPIO7</text>
<text x="119.9" y="77.1">GPIO8</text>
<text x="136.4" y="74.5">GPIO26_ADC0</text>
<text x="145.2" y="77.1">RUN</text>
<text x="168.1" y="74.5">GND</text>
<text x="92.9" y="81.6">R6</text>
<text x="119.9" y="79.6">GPIO9</text>
<text x="119.9" y="82.1">GND</text>
<text x="142.3" y="79.6">GPIO22</text>
<text x="145.3" y="82.1">GND</text>
<text x="91.8" y="84.4">27R</text>
<text x="108.5" y="85.7">GND</text>
<text x="119.9" y="84.7">GPIO10</text>
<text x="119.9" y="87.2">GPIO11</text>
<text x="119.9" y="89.8">GPIO12</text>
<text x="142.3" y="84.7">GPIO21</text>
<text x="142.3" y="87.2">GPIO20</text>
<text x="142.3" y="89.8">GPIO19</text>
<text x="158" y="86">GND</text>
<text x="248.2" y="88.5">GND</text>
<text x="119.9" y="92.3">GPIO13</text>
<text x="119.9" y="94.8">GND</text>
<text x="142.3" y="92.3">GPIO18</text>
<text x="145.3" y="94.8">GND</text>
<text x="271.8" y="91">J5</text>
<text x="271.8" y="93.6">Conn_01x10</text>
<text x="108.5" y="99.2">GND</text>
<text x="119.9" y="97.4">GPIO14</text>
<text x="119.9" y="99.9">GPIO15</text>
<text x="132.9" y="101.1" transform="rotate(-90 132.9 101.1)">SWCLK</text>
<text x="135.5" y="101.1" transform="rotate(-90 135.5 101.1)">GND</text>
<text x="138" y="101.1" transform="rotate(-90 138 101.1)">SWDIO</text>
<text x="142.3" y="97.4">GPIO17</text>
<text x="142.3" y="99.9">GPIO16</text>
<text x="177" y="99.2">GND</text>
<text x="258.3" y="97.4">GND</text>
<text x="132.6" y="113.1">GND</text>
<text x="253.9" y="113.9">+3V3</text>
<text x="247.7" y="121.5">C12</text>
<text x="247.7" y="124.1">10uF</text>
<text x="271.8" y="120.2">J6</text>
<text x="271.8" y="122.8">Conn_01x02</text>
<text x="62.7" y="127.9">+5V</text>
<text x="67.2" y="127.9">+3V3</text>
<text x="254.5" y="127.9">GND</text>
<text x="50.8" y="134.2">C1</text>
<text x="50.8" y="136.8">0.1uF</text>
<text x="86.4" y="134.2">C4</text>
<text x="86.4" y="136.8">0.1uF</text>
<text x="112.9" y="135.5">+24V</text>
<text x="175.2" y="136.8">U3</text>
<text x="243.1" y="133.5">GND</text>
<text x="46.2" y="142.3">GND</text>
<text x="81.8" y="142.3">GND</text>
<text x="119" y="140.6">MBR0540</text>
<text x="122.2" y="138">D3</text>
<text x="134.6" y="141.8">47uH</text>
<text x="135.9" y="139.3">L1</text>
<text x="141.2" y="139.3">PWR_FLAG</text>
<text x="170.3" y="139.3">TSR1-2450E</text>
<text x="203.7" y="138">+5V</text>
<text x="271.8" y="140.6">H1</text>
<text x="271.8" y="143.1">MountingHole</text>
<text x="25.2" y="146.9">R1</text>
<text x="25.2" y="149.5">2K</text>
<text x="34.1" y="146.9">R2</text>
<text x="34.1" y="149.5">2K</text>
<text x="71.7" y="148.2">OE</text>
<text x="96.5" y="146.9">R7</text>
<text x="96.5" y="149.5">2K</text>
<text x="105.4" y="146.9">R8</text>
<text x="105.4" y="149.5">2K</text>
<text x="132.1" y="148.2">D4</text>
<text x="147.3" y="148.2">C5</text>
<text x="169.4" y="144.4">Vin</text>
<text x="177.4" y="148.1" transform="rotate(-90 177.4 148.1)">GND</text>
<text x="179.3" y="144.4">Vout</text>
<text x="191.8" y="145.6">C7</text>
<text x="191.8" y="148.2">10uF</text>
<text x="201.9" y="146.9">C8</text>
<text x="201.9" y="149.5">0.1uF</text>
<text x="271.8" y="145.6">H2</text>
<text x="271.8" y="148.2">MountingHole</text>
<text x="60.2" y="153.3">B1</text>
<text x="65.6" y="150.4" transform="rotate(-90 65.6 150.4)">VCCB</text>
<text x="70.7" y="150.2" transform="rotate(-90 70.7 150.2)">VCCA</text>
<text x="71.9" y="153.3">A1</text>
<text x="132.1" y="150.7">SMAJ45A</text>
<text x="147.3" y="150.7">2.2uF</text>
<text x="197.4" y="155.8">GND</text>
<text x="271.8" y="155.8">H4</text>
<text x="271.8" y="150.7">H3</text>
<text x="271.8" y="153.3">MountingHole</text>
<text x="60.2" y="158.3">B2</text>
<text x="71.9" y="158.3">A2</text>
<text x="127.5" y="158.9">GND</text>
<text x="142.7" y="158.9">GND</text>
<text x="174.5" y="158.9">GND</text>
<text x="187.2" y="157.6">GND</text>
<text x="271.8" y="158.3">MountingHole</text>
<text x="68.2" y="164.6" transform="rotate(-90 68.2 164.6)">GND</text>
<text x="70.3" y="171">TXS0102DCU</text>
<text x="70.3" y="168.5">U1</text>
<text x="65.3" y="177.9">GND</text>
<text x="143.4" y="174.9">+3V3</text>
<text x="153.9" y="174.9">PWR_FLAG</text>
<text x="166.3" y="174.9">+24V</text>
<text x="141.2" y="185">PWR_FLAG</text>
<text x="156.7" y="184.3">GND</text>
<text x="165.1" y="185">PWR_FLAG</text>
</g>
<g font-size="1.8" fill="#0f0f0f">
<text x="251.5" y="23.9">LCD_SDA</text>
<text x="251.5" y="18.8">GND</text>
<text x="212.1" y="25.1">Button1</text>
<text x="251.5" y="26.4">LCD_SCL</text>
<text x="26.7" y="36.6">RX_MASTER</text>
<text x="72.6" y="36.6">TX0</text>
<text x="248.9" y="39.1">GND</text>
<text x="212.1" y="44.2">Button2</text>
<text x="248.9" y="46.7">TX_SNIFFER</text>
<text x="248.9" y="44.2">RX_SNIFFER</text>
<text x="21.6" y="54.3">TX_MASTER</text>
<text x="72.3" y="54.3">RX0</text>
<text x="212.1" y="62">Button3</text>
<text x="153.4" y="70.9">PICO_SCL</text>
<text x="252.7" y="69.6">RX_MASTER</text>
<text x="76.2" y="75.9">RX_SNIFFER</text>
<text x="101.6" y="75.9">TX1</text>
<text x="153.3" y="73.4">PICO_SDA</text>
<text x="76.2" y="78.5">TX_SNIFFER</text>
<text x="101.6" y="78.5">RX1</text>
<text x="167.7" y="86.1">Button1</text>
<text x="167.7" y="88.6">Button2</text>
<text x="252.7" y="87.4">TX_MASTER</text>
<text x="167.7" y="91.2">Button3</text>
<text x="158.7" y="96.3">RX0</text>
<text x="159" y="98.8">TX0</text>
<text x="148.6" y="143.2">+VIN_PROTECTED</text>
<text x="44.4" y="152.1">LCD_SDA</text>
<text x="79.7" y="152.1">PICO_SDA</text>
<text x="44.4" y="157.2">LCD_SCL</text>
<text x="79.7" y="157.2">PICO_SCL</text>
</g>
<g font-size="1.8" fill="#a90000">
<text x="269.2" y="18.8">1</text>
<text x="269.2" y="21.3">2</text>
<text x="269.2" y="23.9">3</text>
<text x="223.4" y="25.1">1</text>
<text x="223.4" y="27.7">2</text>
<text x="269.2" y="26.4">4</text>
<text x="53.3" y="33.7">1</text>
<text x="61.7" y="35" transform="rotate(-90 61.7 35)">3</text>
<text x="64.7" y="33.7">2</text>
<text x="269.2" y="39.1">1</text>
<text x="269.2" y="41.7">2</text>
<text x="223.4" y="44.2">1</text>
<text x="223.4" y="46.7">2</text>
<text x="269.2" y="44.2">3</text>
<text x="269.2" y="46.7">4</text>
<text x="52" y="51.5">1</text>
<text x="60.4" y="52.8" transform="rotate(-90 60.4 52.8)">3</text>
<text x="63.4" y="51.5">2</text>
<text x="117.4" y="50.5">1</text>
<text x="117.4" y="53.1">2</text>
<text x="149.8" y="50.5">40</text>
<text x="149.8" y="53.1">39</text>
<text x="117.4" y="55.6">3</text>
<text x="117.4" y="58.2">4</text>
<text x="149.8" y="55.6">38</text>
<text x="149.8" y="58.2">37</text>
<text x="265.4" y="59.4">1</text>
<text x="117.4" y="60.7">5</text>
<text x="117.4" y="63.2">6</text>
<text x="117.4" y="65.8">7</text>
<text x="149.8" y="60.7">36</text>
<text x="149.8" y="63.2">35</text>
<text x="149.8" y="65.8">34</text>
<text x="223.4" y="62">1</text>
<text x="223.4" y="64.5">2</text>
<text x="265.4" y="62">2</text>
<text x="265.4" y="64.5">3</text>
<text x="117.4" y="68.3">8</text>
<text x="117.4" y="70.9">9</text>
<text x="149.8" y="68.3">33</text>
<text x="149.8" y="70.9">32</text>
<text x="265.4" y="67.1">4</text>
<text x="265.4" y="69.6">5</text>
<text x="116.8" y="73.4">10</text>
<text x="116.8" y="75.9">11</text>
<text x="149.8" y="73.4">31</text>
<text x="149.8" y="75.9">30</text>
<text x="265.4" y="72.1">6</text>
<text x="116.8" y="78.5">12</text>
<text x="116.8" y="81">13</text>
<text x="116.8" y="83.6">14</text>
<text x="149.8" y="78.5">29</text>
<text x="149.8" y="81">28</text>
<text x="149.8" y="83.6">27</text>
<text x="265.4" y="79.8">1</text>
<text x="265.4" y="82.3">2</text>
<text x="116.8" y="86.1">15</text>
<text x="116.8" y="88.6">16</text>
<text x="149.8" y="86.1">26</text>
<text x="149.8" y="88.6">25</text>
<text x="265.4" y="84.8">3</text>
<text x="265.4" y="87.4">4</text>
<text x="265.4" y="89.9">5</text>
<text x="116.8" y="91.2">17</text>
<text x="116.8" y="93.7">18</text>
<text x="149.8" y="91.2">24</text>
<text x="149.8" y="93.7">23</text>
<text x="265.4" y="92.5">6</text>
<text x="265.4" y="95">7</text>
<text x="116.8" y="96.3">19</text>
<text x="116.8" y="98.8">20</text>
<text x="149.8" y="96.3">22</text>
<text x="149.8" y="98.8">21</text>
<text x="265.4" y="97.5">8</text>
<text x="265.4" y="100.1">9</text>
<text x="131.8" y="104.2" transform="rotate(-90 131.8 104.2)">41</text>
<text x="134.4" y="104.2" transform="rotate(-90 134.4 104.2)">42</text>
<text x="136.9" y="104.2" transform="rotate(-90 136.9 104.2)">43</text>
<text x="264.8" y="102.6">10</text>
<text x="265.4" y="119.1">1</text>
<text x="265.4" y="121.7">2</text>
<text x="166.9" y="143.3">1</text>
<text x="184.7" y="143.3">3</text>
<text x="64.5" y="144.2" transform="rotate(-90 64.5 144.2)">7</text>
<text x="69.6" y="144.2" transform="rotate(-90 69.6 144.2)">3</text>
<text x="75.5" y="147.1">6</text>
<text x="57.7" y="152.1">8</text>
<text x="75.5" y="152.1">5</text>
<text x="176.3" y="150.6" transform="rotate(-90 176.3 150.6)">2</text>
<text x="57.7" y="157.2">1</text>
<text x="75.5" y="157.2">4</text>
<text x="67.1" y="167.1" transform="rotate(-90 67.1 167.1)">2</text>
</g>
</svg>
